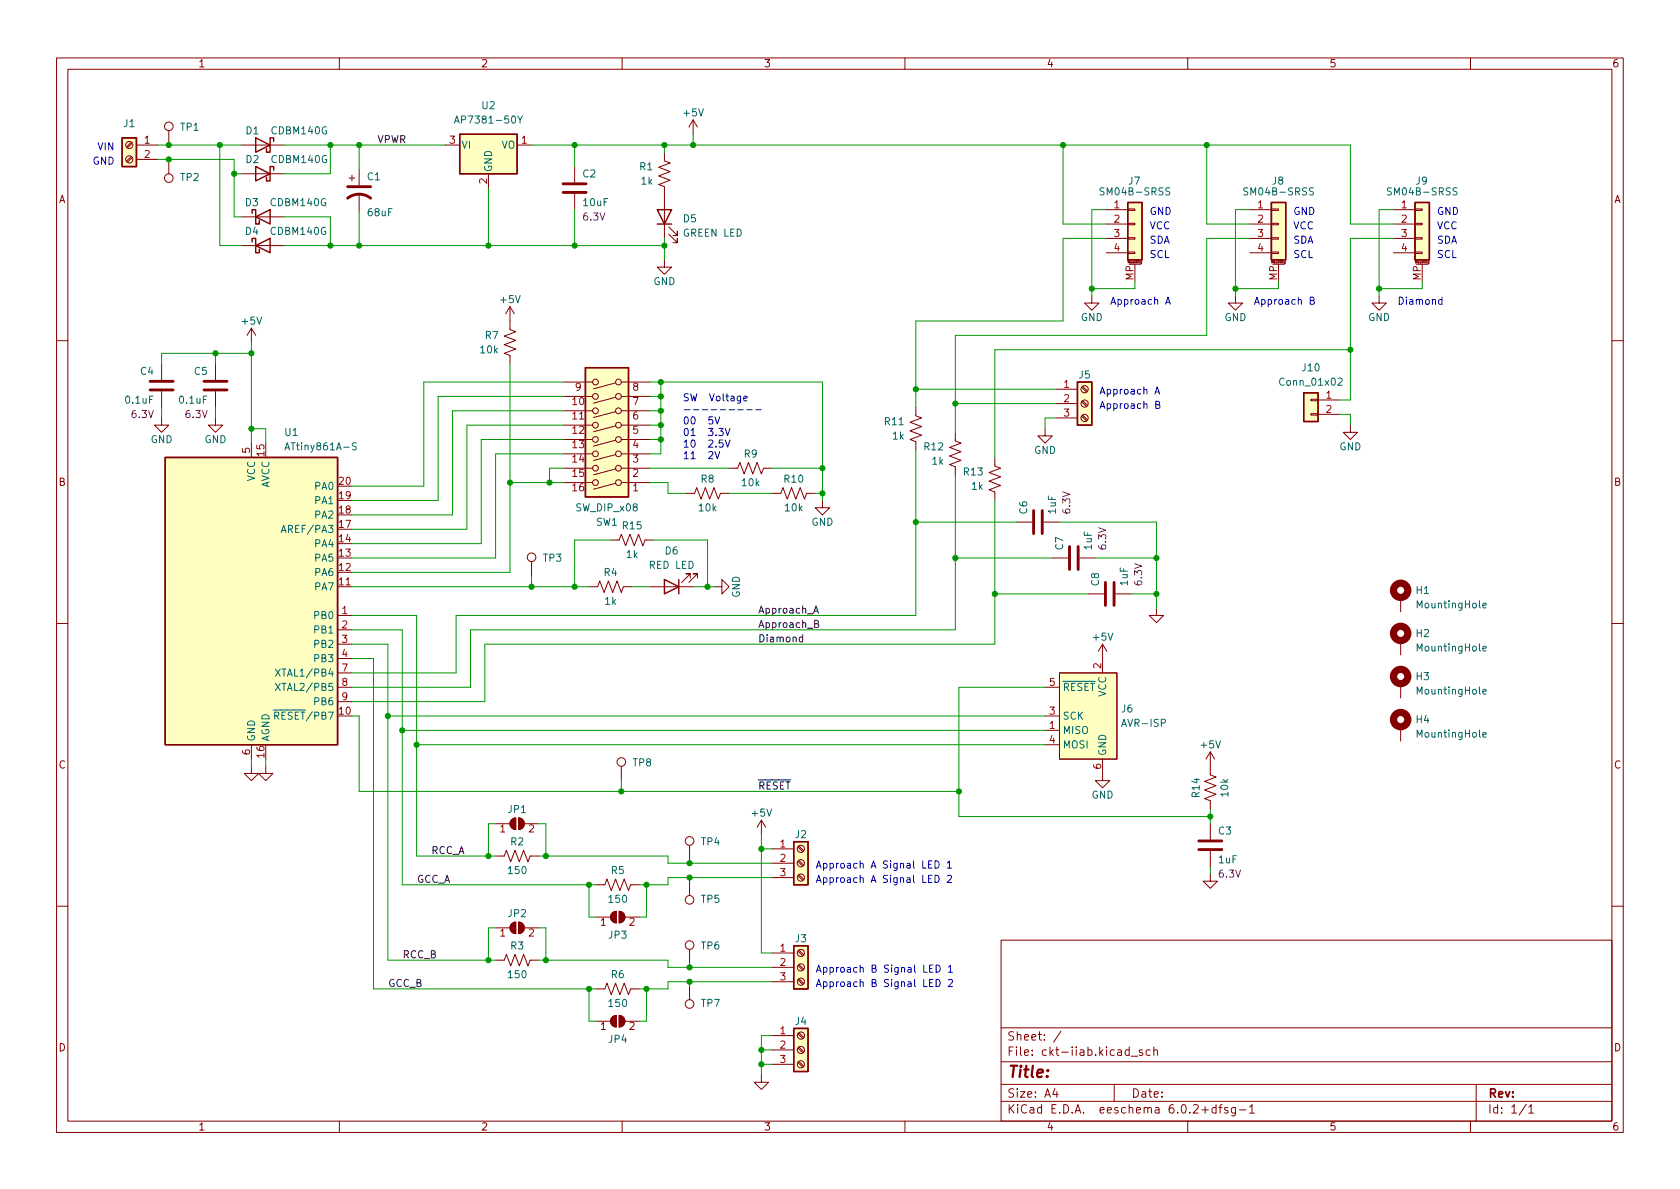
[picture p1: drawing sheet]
<svg xmlns="http://www.w3.org/2000/svg" width="297mm" height="210mm" viewBox="0 0 297 210" stroke-linecap="round" stroke-linejoin="round" font-family="sans-serif">
<g fill="none" stroke="#840000" stroke-width=".18">
<path d="M10 10.2h277v190.1h-277zM12 12.2h273v186.1h-273zM60 10.2v2M110 10.2v2M160 10.2v2M210 10.2v2M260 10.2v2M23.2 27.7l-.8 .8M23.2 25.1l-.8 .9M23.4 27.9l-.9 .8M23.4 25.3l-.9 .9M24.1 25.6h3.8"/>
<path d="M24.1 28.2h3.8M29.8 23.1v2.5M29.8 28.2v2.5M42.7 30.7h7.6M42.7 25.6h7.6M42.7 38.3h7.6M61.7 31.5h1M62.2 31v1M63.5 30v2.8M63.5 34.3v3.3M78.7 25.6h2.6M86.4 30.7v2.6"/>
<path d="M91.4 25.6h2.6M101.6 29.5v2.8M101.6 34.3v2.8M117.5 26.9v1.5l1 .4-2 .8 2 .7-2 .8 2 .8-2 .7 1 .4v9.2M122.6 21.2l-.8 1.3M122.6 21.2v2.5M122.6 21.2l.7 1.3M195.6 37.1h3.8M195.6 39.6h3.8M199.4 39.5h1.3v.2h-1.3zM199.4 37h1.3v.2h-1.3zM221 37.1h3.8"/>
<path d="M221 39.6h3.8M224.8 39.5h1.3v.2h-1.3zM224.8 37h1.3v.2h-1.3zM246.4 37.1h3.8M246.4 39.6h3.8M250.2 39.5h1.3v.2h-1.3zM250.2 37h1.3v.2h-1.3zM42.7 43.4h7.6M44.4 58l-.7 1.3M44.4 58v2.6M44.4 58l.8 1.3M90.2 54.2v4.1l1 .4-2 .7 2 .8-2 .8 2 .7-2 .8 1 .4v1.5"/>
<path d="M90.2 54.2l-.8 1.3M90.2 54.2l.7 1.3M117.5 46v1.2h1.2l-1.2 1.3-1.3-1.3h1.3M118.2 41.4l1.6 1.5v-.7v.7h-.8M118.2 40.1l1.6 1.6v-.8v.8h-.8M193 52.3v1.3h-1.2l1.2 1.3 1.3-1.3h-1.3M195.6 42.2h3.8M195.6 44.7h3.8M199.4 44.6h1.3v.2h-1.3zM199.4 42h1.3v.3h-1.3zM199.6 46.7h2.1M200.7 46.7v3.1"/>
<path d="M201.8 46.5h-.1v-.2h.1v.3h-.1M218.4 52.3v1.3h-1.2l1.2 1.3 1.3-1.3h-1.3M221 42.2h3.8M221 44.7h3.8M224.8 44.6h1.3v.2h-1.3zM224.8 42h1.3v.3h-1.3zM225 46.7h2.1M226.1 46.7v3.1M227.2 46.5h-.1v-.2h.1v.3h-.1M243.8 52.3v1.3h-1.2l1.2 1.3 1.3-1.3h-1.3M246.4 42.2h3.8M246.4 44.7h3.8"/>
<path d="M250.2 44.6h1.3v.2h-1.3zM250.2 42h1.3v.3h-1.3zM250.4 46.7h2.1M251.5 46.7v3.1M252.6 46.5h-.1v-.2h.1v.3h-.1M10 60.2h2M28.6 73.9v1.3h1.2l-1.2 1.2-1.3-1.2h1.3M28.6 64.4v2.8M28.6 69.2v2.8M38.1 73.9v1.3h1.3l-1.3 1.2-1.3-1.2h1.3M38.1 64.4v2.8M38.1 69.2v2.8"/>
<path d="M44.4 78.4v2.5M99.7 70.1h5.1M99.7 72.6h5.1M99.7 75.2h5.1M99.7 77.7h5.1M99.7 67.6h5.1M108.8 67.7l-3.8 1.1M108.8 70.3l-3.8 1M108.8 72.8l-3.8 1M108.8 75.3l-3.8 1M108.8 77.8l-3.8 1.1M109.9 70.1h5"/>
<path d="M109.9 72.6h5M109.9 75.2h5M109.9 77.7h5M109.9 67.6h5M161.9 72v1.5l1 .4-2 .8 2 .7-2 .8 2 .8-2 .7 1 .4v1.5M168.9 76.4v1.6l1 .4-2 .7 2 .8-2 .7 2 .8-2 .8 1 .3v1.6M184.8 75.8v1.3h-1.3l1.3 1.3 1.3-1.3h-1.3M186.7 68.8h3.8M186.7 71.4h3.8M186.7 73.9h3.8M191.2 73.6l.9 .8M191.2 71l.9 .9"/>
<path d="M191.2 68.5l.9 .8M191.4 73.4l.9 .8M191.4 70.9l.9 .8M191.4 68.3l.9 .9M231.8 73.1h1.2v.3h-1.2zM231.8 70.6h1.2v.3h-1.2zM233 70.7h3.9M233 73.3h3.9M238.8 75.2v1.2h-1.3l1.3 1.3 1.2-1.3h-1.2M285 60.2h2M94 99.3v2.5M99.7 85.3h5.1"/>
<path d="M99.7 80.3h5.1M99.7 82.8h5.1M107.9 95.5h1.6l.4-1 .7 2 .8-2 .7 2 .8-2 .8 2 .3-1h1.6M108.8 80.4l-3.8 1M108.8 82.9l-3.8 1.1M108.8 85.5l-3.8 1M109.9 85.3h5M109.9 80.3h5M109.9 82.8h5M121.3 87.2h1.5l.4-1 .8 2.1 .7-2.1 .8 2.1 .7-2.1 .8 2.1 .4-1.1h1.5M128.9 82.8h1.5l.4-1 .8 2 .7-2 .8 2 .8-2 .7 2 .4-1h1.5M136.5 87.2h1.5l.4-1 .8 2.1 .8-2.1 .7 2.1 .8-2.1 .7 2.1 .4-1.1h1.5"/>
<path d="M145.4 88.5v1.3h1.3l-1.3 1.3-1.3-1.3h1.3M175.9 80.9v1.5l1 .4-2 .8 2 .7-2 .8 2 .7-2 .8 1 .4v1.5M179.7 92.3h2.8M184.5 92.3h2.8M186.1 98.7h2.7M190.9 98.7h2.8M10 110.2h2M59.7 103.8h2.5M59.7 108.8h2.5M59.7 111.4h2.5M59.7 113.9h2.5M59.7 116.5h2.5"/>
<path d="M59.7 119h2.5M104.1 103.8h1.6l.3-1.1 .8 2.1 .8-2.1 .7 2.1 .8-2.1 .8 2.1 .3-1h1.6M114.9 103.8h7.7M122 102.2v-.7h-.7h.7l-1.5 1.5M123.3 102.2v-.7h-.7h.7l-1.5 1.5M126.4 103.8h1.2v-1.3l1.3 1.3-1.3 1.2v-1.2M187.3 119h10.2v15.2h-10.2zM192.4 105h2.8M194.9 113.9l.8 1.3M194.9 113.9v5.1M194.9 113.9l-.7 1.3M197.2 105h2.8"/>
<path d="M204.5 107.6v1.2h1.2l-1.2 1.3-1.3-1.3h1.3M247.6 105.7v2.5M247.6 113.3v2.5M285 110.2h2M44.4 135.5v1.3h1.3l-1.3 1.2-1.2-1.2h1.2M44.4 131.7v2.5M47 135.5v1.3h1.3l-1.3 1.2-1.3-1.2h1.3M59.7 121.5h2.5M59.7 124.1h2.5M109.9 135.5v2.5M184.8 129.2h2.5M184.8 126.6h2.5"/>
<path d="M184.8 131.7h2.5M184.8 121.5h2.5M194.9 134.2v3.8h-1.2l1.2 1.3 1.3-1.3h-1.3M214 133v4l1 .4-2 .8 2 .7-2 .8 2 .8-2 .7 1 .4v1.5M214 133l-.8 1.2M214 133l.8 1.2M247.6 120.9v2.5M247.6 128.5v2.6M87.6 151.4h1.6l.3-1 .8 2 .8-2 .7 2 .8-2 .7 2 .4-1h1.5M87.6 145.7h2.6M90.5 144.9l.7-.3v2.1a1.02 1.02 0 0 1-1-.6 1.02 1.02 0 0 1 .3-1.2zM91.7 144.6a1.02 1.02 0 0 1 1 1.1 1.02 1.02 0 0 1-1 1z"/>
<path d="M92.7 145.7h2.5M105.4 156.5h1.5l.4-1.1 .8 2.1 .7-2.1 .8 2.1 .8-2.1 .7 2.1 .4-1h1.5M121.9 149.5v2.5M121.9 155.8v2.6M134.6 145l-.7 1.3M134.6 145v2.6M134.6 145l.8 1.3M136.5 150.1h3.8M136.5 152.6h3.8M136.5 155.2h3.8M141.1 154.9l.8 .8M141.1 152.3l.8 .9"/>
<path d="M141.1 149.8l.8 .8M141.2 154.7l.9 .8M141.2 152.1l.9 .9M141.2 149.6l.9 .8M214 154.6v1.2h1.3l-1.3 1.3-1.3-1.3h1.3M214 145.7v2.8M214 150.5v2.8M10 160.2h2M87.6 169.8h1.6l.3-1 .8 2 .8-2 .7 2 .8-2 .7 2 .4-1h1.5M87.6 164.1h2.6M90.5 163.4l.7-.3v2a1.02 1.02 0 0 1-1-.6 1.02 1.02 0 0 1 .3-1.1zM91.7 163.1a1.02 1.02 0 0 1 1 1 1.02 1.02 0 0 1-1 1z"/>
<path d="M92.7 164.1h2.5M105.4 174.9h1.5l.4-1 .8 2 .7-2 .8 2 .8-2 .7 2 .4-1h1.5M105.4 162.2h2.5M108.2 179.9l.8-.3v2a1.02 1.02 0 0 1-1-.6 1.02 1.02 0 0 1 .2-1.1zM108.2 161.5l.8-.3v2a1.02 1.02 0 0 1-1-.6 1.02 1.02 0 0 1 .2-1.1zM109.5 179.6a1.02 1.02 0 0 1 1 1 1.02 1.02 0 0 1-1 1zM109.5 161.2a1.02 1.02 0 0 1 1 1 1.02 1.02 0 0 1-1 1zM110.5 162.2h2.5M121.9 167.9v2.5M121.9 174.2v2.6M136.5 168.5h3.8M136.5 171.1h3.8"/>
<path d="M136.5 173.6h3.8M141.1 173.3l.8 .8M141.1 170.7l.8 .9M141.1 168.2l.8 .8M141.2 173.1l.9 .8M141.2 170.6l.9 .8M141.2 168l.9 .9M177 166.3h108v32h-108zM285 160.2h2M60 198.3v2M105.4 180.6h2.5M110 198.3v2"/>
<path d="M110.5 180.6h2.5M134.6 190.1v1.3h1.3l-1.3 1.3-1.3-1.3h1.3M136.5 183.1h3.8M136.5 185.7h3.8M136.5 188.2h3.8M141.1 187.9l.8 .8M141.1 185.3l.8 .9M141.1 182.8l.8 .8M141.2 187.7l.9 .8M141.2 185.2l.9 .8M141.2 182.6l.9 .9M160 198.3v2"/>
<path d="M177 194.8h108M177 191.8h108M177 187.8h108M177 181.8h108M186.5 192.5l-.4 1h1M186.9 193v1M187.6 182.4l-1.3 1.9M197 191.8v3M199.6 185.7l-.4-.1-.3 .3v.4l.2 .3h.5M199.6 185.1v1.5M200 186.8h1.1M202 185.7l-.4-.1-.2 .2 .1 .3 .5 .1v.4h-.6"/>
<path d="M203.4 185.7l-.5-.1-.3 .3v.4l.2 .3h.6M204 185.8l.2-.2 .4 .1v.9M204 185.1v1.5M210 198.3v2M215 195.9l-.4-.1-.3 .3v.4l.1 .3h.6M215 195.3v1.5M215.5 195.8h.6M216.1 195.3l-.4 .2v1.3M217.1 195.9l-.4-.1-.2 .2 .1 .3 .5 .1v.4h-.6M218.4 195.8v1.2l-.3 .3h-.3M218.4 195.9l-.4-.1-.3 .3v.4l.2 .3h.5M219.1 196.3h1.2"/>
<path d="M220.9 195.8l.5-.5v1.5M220.9 196.8h.9M260 198.3v2M261 191.8v6.5M269.9 195.3l-1.3 1.9M270.3 195.8l.4-.5v1.5M270.3 196.8h.9"/>
<circle cx="22.9" cy="28.2" r=".63"/>
<circle cx="22.9" cy="25.6" r=".63"/>
<circle cx="29.8" cy="22.3" r=".76"/>
<circle cx="29.8" cy="31.5" r=".76"/>
<circle cx="105.3" cy="77.7" r=".51"/>
<circle cx="105.3" cy="70.1" r=".51"/>
<circle cx="105.3" cy="72.6" r=".51"/>
<circle cx="105.3" cy="75.2" r=".51"/>
<circle cx="105.3" cy="67.6" r=".51"/>
<circle cx="109.3" cy="67.6" r=".51"/>
<circle cx="109.3" cy="75.2" r=".51"/>
<circle cx="109.3" cy="70.1" r=".51"/>
<circle cx="109.3" cy="72.6" r=".51"/>
<circle cx="109.3" cy="77.7" r=".51"/>
<circle cx="191.8" cy="73.9" r=".63"/>
<circle cx="191.8" cy="68.8" r=".63"/>
<circle cx="191.8" cy="71.4" r=".63"/>
<circle cx="94" cy="98.5" r=".76"/>
<circle cx="105.3" cy="85.3" r=".51"/>
<circle cx="105.3" cy="82.8" r=".51"/>
<circle cx="105.3" cy="80.3" r=".51"/>
<circle cx="109.3" cy="82.8" r=".51"/>
<circle cx="109.3" cy="80.3" r=".51"/>
<circle cx="109.3" cy="85.3" r=".51"/>
<circle cx="109.9" cy="134.7" r=".76"/>
<circle cx="121.9" cy="159.1" r=".76"/>
<circle cx="121.9" cy="148.7" r=".76"/>
<circle cx="141.6" cy="152.6" r=".63"/>
<circle cx="141.6" cy="150.1" r=".63"/>
<circle cx="141.6" cy="155.2" r=".63"/>
<circle cx="121.9" cy="167.1" r=".76"/>
<circle cx="121.9" cy="177.5" r=".76"/>
<circle cx="141.6" cy="173.6" r=".63"/>
<circle cx="141.6" cy="171.1" r=".63"/>
<circle cx="141.6" cy="168.5" r=".63"/>
<circle cx="141.6" cy="183.1" r=".63"/>
<circle cx="141.6" cy="185.7" r=".63"/>
<circle cx="141.6" cy="188.2" r=".63"/>
</g>
<g fill="#ffffc2" stroke="#ffffc2" stroke-width=".18">
<path d="M103.5 65h7.6v22.9h-7.6z"/>
<path d="M187.3 119h10.2v15.2h-10.2z"/>
<path d="M190.5 67.6h2.5v7.6h-2.5z"/>
<path d="M199.4 35.8h2.5v10.2h-2.5z"/>
<path d="M81.3 23.7h10.1v7h-10.1z"/>
<path d="M140.3 148.8h2.6v7.7h-2.6z"/>
<path d="M21.6 24.4h2.5v5.1h-2.5z"/>
<path d="M29.2 80.9h30.5v50.8h-30.5z"/>
<path d="M230.5 69.5h2.5v5h-2.5z"/>
<path d="M224.8 35.8h2.5v10.2h-2.5z"/>
<path d="M140.3 167.3h2.6v7.6h-2.6z"/>
<path d="M140.3 181.9h2.6v7.6h-2.6z"/>
<path d="M250.2 35.8h2.5v10.2h-2.5z"/>
</g>
<g fill="none" stroke="#840000" stroke-width=".25">
<path d="M21.6 24.4h2.5v5.1h-2.5zM44.6 37.7v-.6h.6v2.5h.6v-.6M45.2 29.5l2.6 1.2-2.6 1.3zM45.2 38.3l2.6-1.2v2.5zM45.2 24.4l2.6 1.2-2.6 1.3zM48.4 30.1v-.6h-.6v2.5h-.7v-.6M48.4 25v-.6h-.6v2.5h-.7v-.6M81.3 23.7h10.1v7h-10.1zM116.2 37.1h2.5l-1.2 2.5zM116.2 39.6h2.5M199.4 35.8h2.5v10.2h-2.5zM224.8 35.8h2.5v10.2h-2.5z"/>
<path d="M250.2 35.8h2.5v10.2h-2.5zM44.6 42.8v-.6h.6v2.5h.6v-.6M45.2 43.4l2.6-1.2v2.5zM103.5 65h7.6v22.9h-7.6zM190.5 67.6h2.5v7.6h-2.5zM230.5 69.5h2.5v5h-2.5zM29.2 80.9h30.5v50.8h-30.5zM117.5 102.5l2.5 1.3-2.5 1.2zM120 102.5v2.5M140.3 148.8h2.6v7.7h-2.6zM140.3 167.3h2.6v7.6h-2.6zM140.3 181.9h2.6v7.6h-2.6z"/>
</g>
<g fill="none" stroke="#840000" stroke-width=".51">
<path d="M61.5 35a3.3 3.3 0 0 1 4 0M61.5 33h4M99.6 34h4M99.6 32.5h4M26.5 69h4.1M26.5 67.4h4.1M36.1 69h4M36.1 67.4h4M182.8 90.3v4.1M184.3 90.3v4.1M189.1 96.6v4.1M190.6 96.6v4.1"/>
<path d="M195.5 103v4.1M197 103v4.1M212 150.2h4M212 148.7h4"/>
</g>
<g fill="none" stroke="#006464" stroke-width=".18">
<path d="M80.3 21.8l.5-1.3 .4 1.3M80.5 21.4h.6M91.5 20.5l.5 .7 .4-.7M92 21.2v.6M206.8 33.3l-.5-.1-.2 .2 .1 .4 .6 .2v.4l-.2 .1-.5-.1M232.2 33.3l-.5-.1-.2 .2 .1 .4 .6 .2v.4l-.2 .1-.5-.1M257.6 33.3l-.5-.1-.1 .1v.4l.5 .2 .1 .3-.2 .3-.5-.1M50.4 79.6l.4-1.3 .4 1.3M63 78.4l-.5-.1-.2 .2 .1 .3 .5 .3v.3l-.1 .2-.5-.1M236.6 67l.5-.1 .2 .3-.8 .9h.8M49.7 94.2l.5-1.3 .4 1.3M48.7 118.3l.9 1.3"/>
<path d="M49.6 118.3l-.9 1.3M262.2 114.7l.6-.1-.1-.3h-.3l-.2 .2v.6h.5M262.2 107.1l.6-.1-.1-.3h-.3l-.2 .1v.6h.5M48.7 120.8l.9 1.3M49.6 120.8l-.9 1.3M262.2 129.9l.6-.1-.1-.2-.3-.1-.2 .2v.6h.5M262.2 122.3l.6-.1-.1-.2-.3-.1-.2 .2v.6h.5"/>
</g>
<g fill="#840000" stroke="#840000" stroke-width=".18">
<path d="M90.5 163.4l.7-.3v2a1.02 1.02 0 0 1-1-.6 1.02 1.02 0 0 1 .3-1.1z"/>
<path d="M91.7 163.1a1.02 1.02 0 0 1 1 1 1.02 1.02 0 0 1-1 1z"/>
<path d="M108.2 179.9l.8-.3v2a1.02 1.02 0 0 1-1-.6 1.02 1.02 0 0 1 .2-1.1z"/>
<path d="M109.5 179.6a1.02 1.02 0 0 1 1 1 1.02 1.02 0 0 1-1 1z"/>
<path d="M108.2 161.5l.8-.3v2a1.02 1.02 0 0 1-1-.6 1.02 1.02 0 0 1 .2-1.1z"/>
<path d="M109.5 161.2a1.02 1.02 0 0 1 1 1 1.02 1.02 0 0 1-1 1z"/>
<path d="M90.5 144.9l.7-.3v2.1a1.02 1.02 0 0 1-1-.6 1.02 1.02 0 0 1 .3-1.2z"/>
<path d="M91.7 144.6a1.02 1.02 0 0 1 1 1.1 1.02 1.02 0 0 1-1 1z"/>
</g>
<g fill="none" stroke="#840000" stroke-width="1.3">
<circle cx="247.6" cy="119.6" r="1.27"/>
<circle cx="247.6" cy="104.4" r="1.27"/>
<circle cx="247.6" cy="112" r="1.27"/>
<circle cx="247.6" cy="127.2" r="1.27"/>
</g>
<path d="M141.9 112.7h-.3l-.3 .2 .1 .5h.5M141.9 112.2v1.3M143.9 108.4l.4-1.2 .4 1.2M144 108.1h.6M144 110.3l.6-.1 .1-.1-.1-.3-.6-.1v1.3h.5l.2-.2 .1-.3-.3-.2" fill="none" stroke="#0f0f0f" stroke-width=".18"/>
<g fill="none" stroke="#0000c2" stroke-width=".18">
<path d="M206.1 53.8l.4-1.3 .4 1.3M206.2 53.5h.6M231.7 53.1h.5l.1-.2v-.2l-.6-.2v1.3h.5l.1-.1 .1-.3-.3-.3M255 53h-.4l-.3 .2 .2 .6h.5M255 52.5v1.3M121 72.5h1M122.6 72.5h1M124.2 72.5h.9M125.7 72.5h1M126.4 73.7l.4 1.3 .5-1.3M126.4 79.8l.4 1.3 .5-1.3M127.1 75.8h.8l-.5 .4 .4 .2v.5l-.2 .1-.5-.1"/>
<path d="M127.3 72.5h1M127.8 77.8h-.6l-.1 .6 .2-.1h.4l.2 .2-.1 .5-.2 .1-.5-.1M128.2 75.8l.4 1.2 .5-1.2M128.2 77.8l.4 1.3 .5-1.3M128.9 72.5h1M130.5 72.5h.9M131.5 70.5l.6-.1-.1-.3-.3-.1-.2 .2 .1 .6h.4M132 72.5h1M133.6 72.5h1M204.2 69.7l.4-1.3 .4 1.3M204.3 69.3h.6M204.4 71.6l.5-.1 .1-.2v-.2l-.6-.1v1.2h.4l.2-.1 .1-.3-.3-.2"/>
<path d="M164.2 152.8h.4M164.8 152.2h-.6v1.3h.6M164.8 154.8h-.6v1.2h.6M165.3 152.2a.64 .64 0 0 1 .8 .7 .64 .64 0 0 1-.8 .6zM165.3 154.8a.64 .64 0 0 1 .8 .6 .64 .64 0 0 1-.8 .6zM167.5 152.6l.4-.4v1.3M167.5 154.9l.5-.1 .2 .3-.8 .9h.8M167.5 153.5h.7M164.4 171.3h.4M164.4 173.8h.4M165 170.7h-.6v1.2h.6M165 173.2h-.6v1.3h.6"/>
<path d="M165.5 170.7a.64 .64 0 0 1 .7 .6 .64 .64 0 0 1-.7 .6zM165.5 173.2a.64 .64 0 0 1 .7 .6 .64 .64 0 0 1-.7 .7zM167.7 171l.3-.3v1.2M167.7 173.3l.5-.1 .2 .4-.8 .9h.8M167.7 171.9h.7"/>
</g>
<g fill="none" stroke="#009600" stroke-width=".18">
<path d="M27.9 28.2h13.5v10.1h1.3M27.9 25.6h14.8M38.9 25.6v17.8h3.8M41.4 30.7h1.3M50.3 25.6h28.4M50.3 38.3h8.1v5.1M58.4 25.6v5.1h-8.1M63.5 25.6v4.4M63.5 37.6v5.8M86.4 33.3v10.1M94 25.6h144.8v14h7.6M101.6 25.6v3.9"/>
<path d="M101.6 37.1v6.3M117.5 25.6v1.3M122.6 23.7v1.9M188 25.6v14h7.6M195.6 37.1h-2.6v15.2M213.4 25.6v14h7.6M221 37.1h-2.6v15.2M246.4 37.1h-2.6v15.2M50.3 43.4h67.2M117.5 42.2v3.8M195.6 42.2h-7.6v14.6h-26.1v15.2M200.7 49.8v1.2h-7.7"/>
<path d="M221 42.2h-7.6v17.1h-44.5v17.1M226.1 49.8v1.2h-7.7M246.4 42.2h-7.6v28.5h-1.9M251.5 49.8v1.2h-7.7M28.6 72v1.9M38.1 62.5v1.9M38.1 72v1.9M44.4 62.5h-15.8v1.9M44.4 60.6v17.8M44.4 75.8h2.6v2.6M90.2 64.4v36.8h-28M99.7 67.6h-24.8v18.4h-12.7"/>
<path d="M99.7 70.1h-22.2v18.4h-15.3M99.7 72.6h-19.7v18.5h-17.8M99.7 75.2h-17.2v18.4h-20.3M99.7 77.7h-14.6v18.4h-22.9M114.9 67.6h30.5v20.9M114.9 72.6h1.9M114.9 75.2h1.9M114.9 77.7h1.9M114.9 70.1h1.9M116.8 67.6v12.7h-1.9M161.9 68.8h24.8M161.9 79.6v29.2h-81.3v10.2h-18.4"/>
<path d="M168.9 71.4h17.8M186.7 73.9h-1.9v1.9M236.9 73.3h1.9v1.9M238.8 61.8h-62.9v19.1M90.2 85.3h9.5M99.7 82.8h-2.5v2.5M99.7 80.3h-12.1v18.4h-25.4M107.9 95.5h-6.3v8.3M114.9 85.3h3.2v1.9h3.2M114.9 82.8h14M115.6 95.5h9.5v8.3M128.9 87.2h7.6"/>
<path d="M136.5 82.8h8.9M144.1 87.2h1.3M161.9 92.3h17.8M168.9 84.1v27.3h-85.7v10.1h-21M168.9 98.7h17.2M175.9 88.5v25.4h-90.2v10.2h-23.5M187.3 92.3h17.2v15.3M193.7 98.7h10.8M62.2 108.8h11.5v42.6h13.9M62.2 113.9h6.4v55.9h19M62.2 116.5h3.8v58.4h39.4M62.2 111.4h8.9v45.1h34.3"/>
<path d="M62.2 103.8h41.9M94 101.8v2M111.8 103.8h3.1M122.6 103.8h3.8M175.9 105h16.5M200 105h4.5M44.4 134.2v1.3M47 134.2v1.3M62.2 126.6h1.3v13.3h106M68.6 126.6h116.2M71.1 129.2h113.7M73.7 131.7h111.1"/>
<path d="M109.9 138v1.9M184.8 121.5h-15.3v22.9h44.5M87.6 145.7h-1.2v5.7M95.2 145.7h1.3v5.7M95.2 151.4h22.9v1.2h18.4M104.1 156.5v5.7h1.3M114.3 156.5v5.7h-1.3M121.9 152v.6M121.9 155.2v.6M134.6 150.1h1.9M134.6 147.6v20.9h1.9M136.5 155.2h-18.4v1.3h-5.1"/>
<path d="M214 143.1v2.6M214 153.3v1.3M87.6 164.1h-1.2v5.7M95.2 169.8h22.9v1.3h18.4M95.2 164.1h1.3v5.7M104.1 174.9v5.7h1.3M114.3 174.9v5.7h-1.3M121.9 170.4v.7M121.9 173.6v.6M136.5 173.6h-18.4v1.3h-5.1M134.6 188.2h1.9M134.6 185.7h1.9"/>
<path d="M136.5 183.1h-1.9v7"/>
</g>
<g fill="#009600" stroke="#009600" stroke-width=".18">
<circle cx="134.6" cy="185.7" r=".46"/>
<circle cx="134.6" cy="188.2" r=".46"/>
<circle cx="121.9" cy="171.1" r=".46"/>
<circle cx="121.9" cy="173.6" r=".46"/>
<circle cx="114.3" cy="174.9" r=".46"/>
<circle cx="86.4" cy="151.4" r=".46"/>
<circle cx="96.5" cy="151.4" r=".46"/>
<circle cx="96.5" cy="169.8" r=".46"/>
<circle cx="104.1" cy="174.9" r=".46"/>
<circle cx="86.4" cy="169.8" r=".46"/>
<circle cx="44.4" cy="75.8" r=".46"/>
<circle cx="97.2" cy="85.3" r=".46"/>
<circle cx="90.2" cy="85.3" r=".46"/>
<circle cx="145.4" cy="87.2" r=".46"/>
<circle cx="145.4" cy="82.8" r=".46"/>
<circle cx="125.1" cy="103.8" r=".46"/>
<circle cx="161.9" cy="92.3" r=".46"/>
<circle cx="161.9" cy="68.8" r=".46"/>
<circle cx="71.1" cy="129.2" r=".46"/>
<circle cx="94" cy="103.8" r=".46"/>
<circle cx="101.6" cy="103.8" r=".46"/>
<circle cx="68.6" cy="126.6" r=".46"/>
<circle cx="73.7" cy="131.7" r=".46"/>
<circle cx="114.3" cy="156.5" r=".46"/>
<circle cx="121.9" cy="155.2" r=".46"/>
<circle cx="121.9" cy="152.6" r=".46"/>
<circle cx="109.9" cy="139.9" r=".46"/>
<circle cx="104.1" cy="156.5" r=".46"/>
<circle cx="134.6" cy="150.1" r=".46"/>
<circle cx="101.6" cy="43.4" r=".46"/>
<circle cx="63.5" cy="43.4" r=".46"/>
<circle cx="101.6" cy="25.6" r=".46"/>
<circle cx="86.4" cy="43.4" r=".46"/>
<circle cx="116.8" cy="70.1" r=".46"/>
<circle cx="116.8" cy="75.2" r=".46"/>
<circle cx="116.8" cy="72.6" r=".46"/>
<circle cx="116.8" cy="67.6" r=".46"/>
<circle cx="116.8" cy="77.7" r=".46"/>
<circle cx="122.6" cy="25.6" r=".46"/>
<circle cx="117.5" cy="43.4" r=".46"/>
<circle cx="117.5" cy="25.6" r=".46"/>
<circle cx="38.9" cy="25.6" r=".46"/>
<circle cx="29.8" cy="25.6" r=".46"/>
<circle cx="29.8" cy="28.2" r=".46"/>
<circle cx="58.4" cy="43.4" r=".46"/>
<circle cx="58.4" cy="25.6" r=".46"/>
<circle cx="63.5" cy="25.6" r=".46"/>
<circle cx="38.1" cy="62.5" r=".46"/>
<circle cx="41.4" cy="30.7" r=".46"/>
<circle cx="44.4" cy="62.5" r=".46"/>
<circle cx="204.5" cy="105" r=".46"/>
<circle cx="214" cy="144.4" r=".46"/>
<circle cx="204.5" cy="98.7" r=".46"/>
<circle cx="175.9" cy="105" r=".46"/>
<circle cx="168.9" cy="98.7" r=".46"/>
<circle cx="169.5" cy="139.9" r=".46"/>
<circle cx="193" cy="51" r=".46"/>
<circle cx="168.9" cy="71.4" r=".46"/>
<circle cx="188" cy="25.6" r=".46"/>
<circle cx="218.4" cy="51" r=".46"/>
<circle cx="213.4" cy="25.6" r=".46"/>
<circle cx="238.8" cy="61.8" r=".46"/>
<circle cx="243.8" cy="51" r=".46"/>
</g>
<text font-size="2.8" fill="#840000" x="178" y="190.6">Title:</text>
<g font-size="2.1" fill="#840000">
<text x="178" y="184">Sheet: /</text>
<text x="178" y="186.7">File: ckt-iiab.kicad_sch</text>
<text x="178" y="196.9">KiCad E.D.A. eeschema 6.0.2+dfsg-1</text>
<text x="178" y="194.1">Size: A4</text>
<text x="200" y="194.1">Date:</text>
<text x="263" y="194.1">Rev:</text>
<text x="263" y="196.9">Id: 1/1</text>
</g>
<g font-size="1.8" fill="#840000">
<text x="35" y="11.9">1</text>
<text x="85" y="11.9">2</text>
<text x="135" y="11.9">3</text>
<text x="185" y="11.9">4</text>
<text x="235" y="11.9">5</text>
<text x="285" y="11.9">6</text>
<text x="10.3" y="35.9">A</text>
<text x="285.3" y="35.9">A</text>
<text x="10.3" y="85.9">B</text>
<text x="285.3" y="85.9">B</text>
<text x="10.3" y="135.9">C</text>
<text x="285.3" y="135.9">C</text>
<text x="10.3" y="185.9">D</text>
<text x="285.3" y="185.9">D</text>
<text x="35" y="199.9">1</text>
<text x="85" y="199.9">2</text>
<text x="135" y="199.9">3</text>
<text x="185" y="199.9">4</text>
<text x="235" y="199.9">5</text>
<text x="285" y="199.9">6</text>
</g>
<g font-size="1.8" fill="#006464">
<text x="21.9" y="22.5">J1</text>
<text x="31.9" y="23.1">TP1</text>
<text x="43.5" y="23.7">D1</text>
<text x="48.1" y="23.7">CDBM140G</text>
<text x="81.3" y="21.8">AP7381-50Y</text>
<text x="85.2" y="19.3">U2</text>
<text x="121" y="20.6">+5V</text>
<text x="43.5" y="28.8">D2</text>
<text x="48.1" y="28.8">CDBM140G</text>
<text x="81.5" y="26.3">VI</text>
<text x="88.6" y="26.3">VO</text>
<text x="31.9" y="32">TP2</text>
<text x="65" y="31.9">C1</text>
<text x="87" y="30.5" transform="rotate(-90 87 30.5)">GND</text>
<text x="103.1" y="31.4">C2</text>
<text x="113.1" y="30.1">R1</text>
<text x="113.4" y="32.6">1k</text>
<text x="195" y="34.5">SM04B-SRSS</text>
<text x="199.6" y="32.6">J7</text>
<text x="220.4" y="34.5">SM04B-SRSS</text>
<text x="225" y="32.6">J8</text>
<text x="245.8" y="34.5">SM04B-SRSS</text>
<text x="250.4" y="32.6">J9</text>
<text x="43.4" y="36.4">D3</text>
<text x="43.4" y="41.5">D4</text>
<text x="47.9" y="36.4">CDBM140G</text>
<text x="47.9" y="41.5">CDBM140G</text>
<text x="65.1" y="38.2">68uF</text>
<text x="103.2" y="36.4">10uF</text>
<text x="120.8" y="39.3">D5</text>
<text x="120.9" y="41.8">GREEN LED</text>
<text x="88.6" y="53.6">+5V</text>
<text x="115.5" y="50.4">GND</text>
<text x="42.9" y="57.4">+5V</text>
<text x="85.8" y="59.9">R7</text>
<text x="191.1" y="56.8">GND</text>
<text x="216.5" y="56.8">GND</text>
<text x="241.9" y="56.8">GND</text>
<text x="85" y="62.5">10k</text>
<text x="230.3" y="65.7">J10</text>
<text x="22.3" y="71.4">0.1uF</text>
<text x="24.9" y="66.3">C4</text>
<text x="31.8" y="71.4">0.1uF</text>
<text x="34.4" y="66.3">C5</text>
<text x="190.8" y="66.9">J5</text>
<text x="226.6" y="68.2">Conn_01x02</text>
<text x="50.4" y="77.1">U1</text>
<text x="156.5" y="75.2">R11</text>
<text x="157.8" y="77.7">1k</text>
<text x="26.6" y="78.4">GND</text>
<text x="36.1" y="78.4">GND</text>
<text x="51" y="79.6">ATtiny861A-S</text>
<text x="131.6" y="80.9">R9</text>
<text x="163.5" y="79.6">R12</text>
<text x="164.8" y="82.2">1k</text>
<text x="182.8" y="80.3">GND</text>
<text x="236.8" y="79.6">GND</text>
<text x="45.1" y="85.1" transform="rotate(-90 45.1 85.1)">VCC</text>
<text x="47.6" y="86.4" transform="rotate(-90 47.6 86.4)">AVCC</text>
<text x="55.7" y="89.1">PA1</text>
<text x="55.7" y="86.6">PA0</text>
<text x="124" y="85.3">R8</text>
<text x="131.2" y="86">10k</text>
<text x="138.7" y="85.3">R10</text>
<text x="170.4" y="84.1">R13</text>
<text x="171.8" y="86.6">1k</text>
<text x="50.4" y="94.2">AREF/PA3</text>
<text x="55.7" y="91.7">PA2</text>
<text x="102" y="90.4">SW_DIP_x08</text>
<text x="105.4" y="93">SW1</text>
<text x="110.1" y="93.6">R15</text>
<text x="123.6" y="90.4">10k</text>
<text x="138.9" y="90.4">10k</text>
<text x="143.4" y="93">GND</text>
<text x="181.6" y="90.9" transform="rotate(-90 181.6 90.9)">C6</text>
<text x="186.7" y="90.8" transform="rotate(-90 186.7 90.8)">1uF</text>
<text x="55.7" y="101.8">PA6</text>
<text x="55.7" y="99.3">PA5</text>
<text x="55.7" y="96.8">PA4</text>
<text x="96.1" y="99.3">TP3</text>
<text x="106.8" y="101.8">R4</text>
<text x="110.8" y="98.7">1k</text>
<text x="114.9" y="100.6">RED LED</text>
<text x="117.6" y="98">D6</text>
<text x="188" y="97.2" transform="rotate(-90 188 97.2)">C7</text>
<text x="193" y="97.2" transform="rotate(-90 193 97.2)">1uF</text>
<text x="55.7" y="104.4">PA7</text>
<text x="107" y="106.9">1k</text>
<text x="130.8" y="105.7" transform="rotate(-90 130.8 105.7)">GND</text>
<text x="194.3" y="103.6" transform="rotate(-90 194.3 103.6)">C8</text>
<text x="199.4" y="103.5" transform="rotate(-90 199.4 103.5)">1uF</text>
<text x="250.4" y="105">H1</text>
<text x="250.8" y="107.6">MountingHole</text>
<text x="55.7" y="109.5">PB0</text>
<text x="55.7" y="112">PB1</text>
<text x="193.3" y="113.3">+5V</text>
<text x="250.4" y="112.6">H2</text>
<text x="49.6" y="119.6">XTAL1/PB4</text>
<text x="55.7" y="114.5">PB2</text>
<text x="55.7" y="117.1">PB3</text>
<text x="250.8" y="115.2">MountingHole</text>
<text x="49.6" y="122.2">XTAL2/PB5</text>
<text x="55.7" y="124.7">PB6</text>
<text x="187.8" y="122.2">~{RESET}</text>
<text x="195.6" y="123.2" transform="rotate(-90 195.6 123.2)">VCC</text>
<text x="198.3" y="126">J6</text>
<text x="250.4" y="120.3">H3</text>
<text x="250.8" y="122.8">MountingHole</text>
<text x="45.1" y="131.2" transform="rotate(-90 45.1 131.2)">GND</text>
<text x="47.6" y="131.2" transform="rotate(-90 47.6 131.2)">AGND</text>
<text x="48" y="127.2">~{RESET}/PB7</text>
<text x="187.8" y="129.8">MISO</text>
<text x="187.8" y="127.2">SCK</text>
<text x="198.7" y="128.5">AVR-ISP</text>
<text x="250.4" y="127.9">H4</text>
<text x="250.8" y="130.4">MountingHole</text>
<text x="111.9" y="135.5">TP8</text>
<text x="187.8" y="132.3">MOSI</text>
<text x="195.6" y="133.7" transform="rotate(-90 195.6 133.7)">GND</text>
<text x="212.4" y="132.3">+5V</text>
<text x="89.9" y="143.8">JP1</text>
<text x="193" y="141.2">GND</text>
<text x="212.1" y="140.9" transform="rotate(-90 212.1 140.9)">R14</text>
<text x="217.2" y="140.8" transform="rotate(-90 217.2 140.8)">10k</text>
<text x="90.3" y="149.5">R2</text>
<text x="124" y="149.5">TP4</text>
<text x="133" y="144.4">+5V</text>
<text x="140.6" y="148.2">J2</text>
<text x="215.5" y="147.6">C3</text>
<text x="90" y="154.6">150</text>
<text x="108.1" y="154.6">R5</text>
<text x="215.5" y="152.6">1uF</text>
<text x="107.7" y="159.6">150</text>
<text x="124" y="159.6">TP5</text>
<text x="89.9" y="162.2">JP2</text>
<text x="90.3" y="167.9">R3</text>
<text x="107.6" y="166">JP3</text>
<text x="124" y="167.9">TP6</text>
<text x="140.6" y="166.6">J3</text>
<text x="90" y="173">150</text>
<text x="108.1" y="173">R6</text>
<text x="107.7" y="178">150</text>
<text x="124" y="178">TP7</text>
<text x="107.6" y="184.4">JP4</text>
<text x="140.6" y="181.2">J4</text>
</g>
<g font-size="1.8" fill="#0000c2">
<text x="16.4" y="29.1">GND</text>
<text x="17.4" y="26.6">VIN</text>
<text x="203.2" y="38">GND</text>
<text x="203.2" y="40.5">VCC</text>
<text x="228.6" y="40.5">VCC</text>
<text x="228.6" y="38">GND</text>
<text x="254" y="40.5">VCC</text>
<text x="254" y="38">GND</text>
<text x="203.2" y="45.6">SCL</text>
<text x="203.2" y="43.1">SDA</text>
<text x="228.6" y="45.6">SCL</text>
<text x="228.6" y="43.1">SDA</text>
<text x="254" y="45.6">SCL</text>
<text x="254" y="43.1">SDA</text>
<text x="196.2" y="53.9">Approach A</text>
<text x="221.6" y="53.9">Approach B</text>
<text x="247" y="53.9">Diamond</text>
<text x="120.6" y="71">SW Voltage</text>
<text x="194.3" y="69.7">Approach A</text>
<text x="120.6" y="75">00 5V</text>
<text x="120.6" y="77.1">01 3.3V</text>
<text x="194.3" y="72.3">Approach B</text>
<text x="120.6" y="79.1">10 2.5V</text>
<text x="120.6" y="81.2">11 2V</text>
<text x="144.1" y="153.6">Approach A Signal LED 1</text>
<text x="144.1" y="156.1">Approach A Signal LED 2</text>
<text x="144.1" y="172">Approach B Signal LED 1</text>
<text x="144.1" y="174.5">Approach B Signal LED 2</text>
</g>
<g font-size="1.8" fill="#a90000">
<text x="25.5" y="25.4">1</text>
<text x="25.5" y="27.9">2</text>
<text x="79.5" y="25.4">3</text>
<text x="92.2" y="25.4">1</text>
<text x="86.1" y="32.5" transform="rotate(-90 86.1 32.5)">2</text>
<text x="197" y="36.8">1</text>
<text x="197" y="39.4">2</text>
<text x="197" y="41.9">3</text>
<text x="222.4" y="36.8">1</text>
<text x="222.4" y="39.4">2</text>
<text x="222.4" y="41.9">3</text>
<text x="247.8" y="36.8">1</text>
<text x="247.8" y="39.4">2</text>
<text x="247.8" y="41.9">3</text>
<text x="197" y="44.4">4</text>
<text x="222.4" y="44.4">4</text>
<text x="247.8" y="44.4">4</text>
<text x="200.4" y="49.6" transform="rotate(-90 200.4 49.6)">MP</text>
<text x="225.8" y="49.6" transform="rotate(-90 225.8 49.6)">MP</text>
<text x="251.2" y="49.6" transform="rotate(-90 251.2 49.6)">MP</text>
<text x="101.3" y="71.6">10</text>
<text x="101.7" y="69.1">9</text>
<text x="111.9" y="71.6">7</text>
<text x="111.9" y="69.1">8</text>
<text x="188.1" y="68.6">1</text>
<text x="188.1" y="71.1">2</text>
<text x="234.5" y="70.5">1</text>
<text x="101.3" y="74.2">11</text>
<text x="101.3" y="76.7">12</text>
<text x="111.9" y="76.7">5</text>
<text x="111.9" y="74.2">6</text>
<text x="188.1" y="73.7">3</text>
<text x="234.5" y="73">2</text>
<text x="44.2" y="80.1" transform="rotate(-90 44.2 80.1)">5</text>
<text x="46.7" y="80.6" transform="rotate(-90 46.7 80.6)">15</text>
<text x="101.3" y="79.2">13</text>
<text x="101.3" y="81.8">14</text>
<text x="111.9" y="81.8">3</text>
<text x="111.9" y="79.2">4</text>
<text x="60" y="88.3">19</text>
<text x="60" y="85.7">20</text>
<text x="101.3" y="84.3">15</text>
<text x="101.3" y="86.9">16</text>
<text x="111.9" y="86.9">1</text>
<text x="111.9" y="84.3">2</text>
<text x="60" y="95.9">14</text>
<text x="60" y="93.3">17</text>
<text x="60" y="90.8">18</text>
<text x="60" y="101">12</text>
<text x="60" y="98.4">13</text>
<text x="60" y="103.5">11</text>
<text x="60.5" y="108.6">1</text>
<text x="60.5" y="111.1">2</text>
<text x="60.5" y="113.7">3</text>
<text x="60.5" y="116.2">4</text>
<text x="60.5" y="118.7">7</text>
<text x="194.7" y="118.2" transform="rotate(-90 194.7 118.2)">2</text>
<text x="60.5" y="121.3">8</text>
<text x="60.5" y="123.8">9</text>
<text x="185.6" y="121.3">5</text>
<text x="60" y="126.4">10</text>
<text x="185.6" y="128.9">1</text>
<text x="185.6" y="126.4">3</text>
<text x="185.6" y="131.4">4</text>
<text x="44.2" y="133.5" transform="rotate(-90 44.2 133.5)">6</text>
<text x="46.7" y="133.9" transform="rotate(-90 46.7 133.9)">16</text>
<text x="194.7" y="136" transform="rotate(-90 194.7 136)">6</text>
<text x="88.4" y="147.2">1</text>
<text x="93.5" y="147.2">2</text>
<text x="137.9" y="149.9">1</text>
<text x="137.9" y="152.4">2</text>
<text x="137.9" y="154.9">3</text>
<text x="88.4" y="165.6">1</text>
<text x="93.5" y="165.6">2</text>
<text x="106.2" y="163.7">1</text>
<text x="111.3" y="163.7">2</text>
<text x="137.9" y="168.3">1</text>
<text x="137.9" y="170.8">2</text>
<text x="137.9" y="173.3">3</text>
<text x="106.2" y="182.1">1</text>
<text x="111.3" y="182.1">2</text>
<text x="137.9" y="182.9">1</text>
<text x="137.9" y="185.4">2</text>
<text x="137.9" y="188">3</text>
</g>
<g font-size="1.8" fill="#0f0f0f">
<text x="66.7" y="25.3">VPWR</text>
<text x="134" y="111">Approach_B</text>
<text x="134" y="113.6">Diamond</text>
<text x="134" y="108.5">Approach_A</text>
<text x="134" y="139.6">~{RESET}</text>
<text x="76.2" y="151">RCC_A</text>
<text x="73.7" y="156.1">GCC_A</text>
<text x="71.1" y="169.4">RCC_B</text>
<text x="68.6" y="174.5">GCC_B</text>
</g>
<g font-size="1.8" fill="#840084">
<text x="103.2" y="39">6.3V</text>
<text x="23.4" y="73.9">6.3V</text>
<text x="32.9" y="73.9">6.3V</text>
<text x="189.2" y="90.7" transform="rotate(-90 189.2 90.7)">6.3V</text>
<text x="195.6" y="97.1" transform="rotate(-90 195.6 97.1)">6.3V</text>
<text x="201.9" y="103.4" transform="rotate(-90 201.9 103.4)">6.3V</text>
<text x="215.6" y="155.2">6.3V</text>
</g>
<g font-size=".5" fill="#840000">
<text x="199.5" y="46.5">Mounting</text>
<text x="224.9" y="46.5">Mounting</text>
<text x="250.3" y="46.5">Mounting</text>
</g>
</svg>
